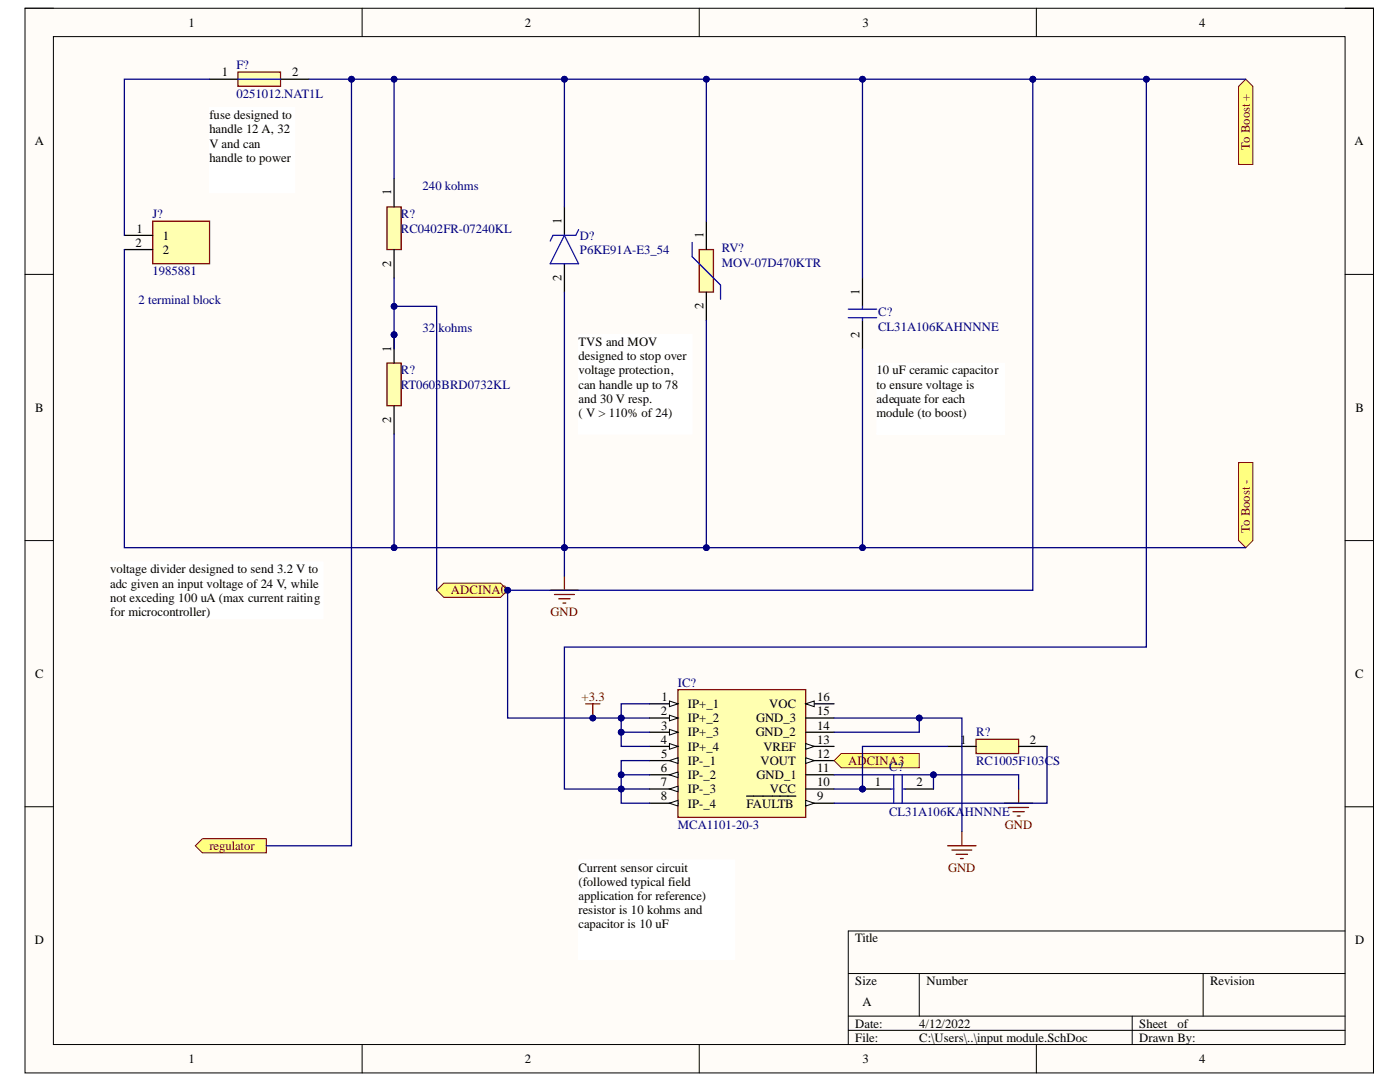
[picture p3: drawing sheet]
<svg xmlns="http://www.w3.org/2000/svg" width="279mm" height="216mm" viewBox="0 0 279 216" stroke-linecap="round" stroke-linejoin="round" font-family="sans-serif">
<path d="M5 1.6h269.1v212.5h-269.1z" fill-rule="evenodd" fill="#fffcf8"/>
<path d="M5 1.6h269.1v212.5h-269.1z" fill="none" stroke="#000" stroke-width=".2"/>
<path d="M10.7 7.3h257.7v201.1h-257.7z" fill-rule="evenodd" fill="#fffcf8"/>
<g fill="none" stroke="#000" stroke-width=".2">
<path d="M5 1.6h5.7M10.7 7.3h257.7v201.1h-257.7zM72.3 1.6v5.7M139.5 1.6v5.7M206.8 1.6v5.7M268.4 1.6h5.7v5.7M5 54.8h5.7M268.4 54.8h5.7M5 107.9h5.7M268.4 107.9h5.7M5 161h5.7M268.4 161h5.7"/>
<path d="M169.3 194.3h99.1M183.5 194.3v8.5M240.1 194.3v8.5M268.4 185.8h-99.1v22.6M72.3 208.4v5.7M139.5 208.4v5.7M169.3 202.8h99.1M169.3 205.6h99.1M206.8 208.4v5.7M226 202.8v5.6M274.1 208.4v5.7"/>
</g>
<path d="M87.1 117.8l1.5-1.4h11.3l1.4 1.4-1.4 1.4h-11.3z" fill-rule="evenodd" fill="#ffff80"/>
<path d="M87.1 117.8l1.5-1.4h11.3l1.4 1.4-1.4 1.4h-11.3z" fill="none" stroke="#800000" stroke-width=".2"/>
<circle cx="101.3" cy="117.8" r=".57" fill="#000080"/>
<circle cx="101.3" cy="117.8" r=".57" fill="none" stroke="#000080" stroke-width=".2"/>
<path d="M109.8 117.8h5.7M110.7 118.6h3.9M111.5 119.5h2.3M112.6 114.9v2.9M112.4 120.3h.5" fill="none" stroke="#800000" stroke-width=".25"/>
<path d="M39 168.8l1.4-1.5h12.7v2.9h-12.7z" fill-rule="evenodd" fill="#ffff80"/>
<path d="M39 168.8l1.4-1.5h12.7v2.9h-12.7z" fill="none" stroke="#800000" stroke-width=".2"/>
<path d="M135.3 137.6h25.5v25.5h-25.5z" fill-rule="evenodd" fill="#ffffb0"/>
<path d="M135.3 137.6h25.5v25.5h-25.5z" fill="none" stroke="#800000" stroke-width=".25"/>
<path d="M129.6 140.4h5.7" fill="none" stroke="#000" stroke-width=".25"/>
<path d="M133.6 139.9l1.7 .5-1.7 .6z" fill="#f8fcff"/>
<path d="M133.6 139.9l1.7 .5-1.7 .6z" fill="none" stroke="#000" stroke-width=".2"/>
<path d="M129.6 143.3h5.7" fill="none" stroke="#000" stroke-width=".25"/>
<path d="M133.6 142.7l1.7 .6-1.7 .5z" fill="#f8fcff"/>
<path d="M133.6 142.7l1.7 .6-1.7 .5z" fill="none" stroke="#000" stroke-width=".2"/>
<path d="M129.6 146.1h5.7" fill="none" stroke="#000" stroke-width=".25"/>
<path d="M133.6 145.5l1.7 .6-1.7 .6z" fill="#f8fcff"/>
<path d="M133.6 145.5l1.7 .6-1.7 .6z" fill="none" stroke="#000" stroke-width=".2"/>
<path d="M129.6 148.9h5.7" fill="none" stroke="#000" stroke-width=".25"/>
<path d="M133.6 148.4l1.7 .5-1.7 .6z" fill="#f8fcff"/>
<path d="M133.6 148.4l1.7 .5-1.7 .6z" fill="none" stroke="#000" stroke-width=".2"/>
<path d="M129.6 151.8h5.7" fill="none" stroke="#000" stroke-width=".25"/>
<path d="M133.6 151.8l1.7-.6v1.1z" fill="#f8fcff"/>
<path d="M133.6 151.8l1.7-.6v1.1z" fill="none" stroke="#000" stroke-width=".2"/>
<path d="M129.6 154.6h5.7" fill="none" stroke="#000" stroke-width=".25"/>
<path d="M133.6 154.6l1.7-.6v1.2z" fill="#f8fcff"/>
<path d="M133.6 154.6l1.7-.6v1.2z" fill="none" stroke="#000" stroke-width=".2"/>
<path d="M129.6 157.4h5.7" fill="none" stroke="#000" stroke-width=".25"/>
<path d="M133.6 157.4l1.7-.5v1.1z" fill="#f8fcff"/>
<path d="M133.6 157.4l1.7-.5v1.1z" fill="none" stroke="#000" stroke-width=".2"/>
<path d="M129.6 160.3h5.7" fill="none" stroke="#000" stroke-width=".25"/>
<path d="M133.6 160.3l1.7-.6v1.1z" fill="#f8fcff"/>
<path d="M133.6 160.3l1.7-.6v1.1z" fill="none" stroke="#000" stroke-width=".2"/>
<path d="M160.8 140.4h5.7" fill="none" stroke="#000" stroke-width=".25"/>
<path d="M160.8 140.4l1.7-.5v1.1z" fill="#f8fcff"/>
<path d="M160.8 140.4l1.7-.5v1.1z" fill="none" stroke="#000" stroke-width=".2"/>
<path d="M160.8 143.3h5.7M160.8 146.1h5.7M160.8 148.9h5.7" fill="none" stroke="#000" stroke-width=".25"/>
<path d="M160.8 148.4l1.7 .5-1.7 .6z" fill="#f8fcff"/>
<path d="M160.8 148.4l1.7 .5-1.7 .6z" fill="none" stroke="#000" stroke-width=".2"/>
<path d="M160.8 151.8h5.7" fill="none" stroke="#000" stroke-width=".25"/>
<path d="M160.8 151.2l1.7 .6-1.7 .5z" fill="#f8fcff"/>
<path d="M160.8 151.2l1.7 .6-1.7 .5z" fill="none" stroke="#000" stroke-width=".2"/>
<path d="M160.8 154.6h5.7M160.8 157.4h5.7M160.8 160.3h5.7" fill="none" stroke="#000" stroke-width=".25"/>
<path d="M160.8 159.7l1.7 .6-1.7 .5z" fill="#f8fcff"/>
<path d="M160.8 159.7l1.7 .6-1.7 .5z" fill="none" stroke="#000" stroke-width=".2"/>
<path d="M149 158.9h9.8" fill="none" stroke="#000" stroke-width=".25"/>
<path d="M247.2 17.2l1.4-1.4 1.4 1.4v15.6h-2.8z" fill-rule="evenodd" fill="#ffff80"/>
<path d="M247.2 17.2l1.4-1.4 1.4 1.4v15.6h-2.8z" fill="none" stroke="#800000" stroke-width=".2"/>
<path d="M247.2 92.3h2.8v15.6l-1.4 1.4-1.4-1.4z" fill-rule="evenodd" fill="#ffff80"/>
<path d="M247.2 92.3h2.8v15.6l-1.4 1.4-1.4-1.4z" fill="none" stroke="#800000" stroke-width=".2"/>
<path d="M47.5 14.4h8.5v2.8h-8.5z" fill-rule="evenodd" fill="#ffffb0"/>
<path d="M47.5 14.4h8.5v2.8h-8.5z" fill="none" stroke="#800000" stroke-width=".25"/>
<path d="M41.8 15.8h5.7M56 15.8h5.6" fill="none" stroke="#000" stroke-width=".25"/>
<path d="M47.5 15.8h8.5" fill="none" stroke="#00f" stroke-width=".25"/>
<path d="M41.8 21.5h17v17h-17z" fill-rule="evenodd" fill="#fff"/>
<path d="M41.8 21.5h17v17h-17z" fill="none" stroke="#fff" stroke-width=".2"/>
<path d="M30.5 44.1h11.3v8.5h-11.3z" fill-rule="evenodd" fill="#ffffb0"/>
<path d="M30.5 44.1h11.3v8.5h-11.3zM189.1 168.8h5.7M190 169.6h3.9M190.8 170.5h2.3M191.7 171.3h.5M192 165.9v2.9" fill="none" stroke="#800000" stroke-width=".25"/>
<path d="M24.8 47h5.7M24.8 49.8h5.7" fill="none" stroke="#000" stroke-width=".25"/>
<path d="M77.2 41.3h2.9v8.5h-2.9z" fill-rule="evenodd" fill="#ffffb0"/>
<path d="M77.2 41.3h2.9v8.5h-2.9z" fill="none" stroke="#800000" stroke-width=".25"/>
<path d="M78.6 35.6v5.7M78.6 49.8v5.7" fill="none" stroke="#000" stroke-width=".25"/>
<path d="M77.2 72.5h2.9v8.5h-2.9z" fill-rule="evenodd" fill="#ffffb0"/>
<path d="M77.2 72.5h2.9v8.5h-2.9z" fill="none" stroke="#800000" stroke-width=".25"/>
<path d="M78.6 81v5.6" fill="none" stroke="#000" stroke-width=".25"/>
<path d="M22 112.1h42.5v11.3h-42.5z" fill-rule="evenodd" fill="#fff"/>
<path d="M22 112.1h42.5v11.3h-42.5z" fill="none" stroke="#fff" stroke-width=".2"/>
<path d="M112.6 41.3v5.7M112.6 52.6v5.7" fill="none" stroke="#000" stroke-width=".25"/>
<path d="M112.6 47l2.9 5.6h-5.7zM115.5 45.8l-.6 1.2h-4.5l-.6 1.1" fill="none" stroke="#00f" stroke-width=".25"/>
<path d="M139.5 49.8h2.9v8.5h-2.9z" fill-rule="evenodd" fill="#ffffb0"/>
<path d="M139.5 49.8h2.9v8.5h-2.9z" fill="none" stroke="#800000" stroke-width=".25"/>
<path d="M141 44.1v5.7M141 58.3v5.7" fill="none" stroke="#000" stroke-width=".25"/>
<path d="M138.1 48.4v2.8l5.7 5.7v2.8" fill="none" stroke="#00f" stroke-width=".25"/>
<path d="M115.5 66.8h22.6v19.8h-22.6z" fill-rule="evenodd" fill="#fff"/>
<path d="M115.5 66.8h22.6v19.8h-22.6z" fill="none" stroke="#fff" stroke-width=".2"/>
<path d="M172.1 55.5v5.6M172.1 64v5.6" fill="none" stroke="#000" stroke-width=".25"/>
<path d="M169.3 61.7h5.7M169.3 63.4h5.7M172.1 61.1v.6M172.1 63.4v.6" fill="none" stroke="#00f" stroke-width=".25"/>
<path d="M175 72.5h25.5v14.1h-25.5z" fill-rule="evenodd" fill="#fff"/>
<path d="M175 72.5h25.5v14.1h-25.5z" fill="none" stroke="#fff" stroke-width=".2"/>
<path d="M166.5 151.8l1.4-1.4h15.6v2.8h-15.6z" fill-rule="evenodd" fill="#ffff80"/>
<path d="M166.5 151.8l1.4-1.4h15.6v2.8h-15.6z" fill="none" stroke="#800000" stroke-width=".2"/>
<path d="M172.1 157.4h5.7M180.6 157.4h5.7" fill="none" stroke="#000" stroke-width=".25"/>
<path d="M177.8 157.4h.6M178.4 154.6v5.7M180.1 154.6v5.7M180.1 157.4h.5" fill="none" stroke="#00f" stroke-width=".25"/>
<path d="M203.3 157.4v2.9M200.5 160.3h5.6M201.3 161.1h4M202.2 162h2.2M203 162.8h.6" fill="none" stroke="#800000" stroke-width=".25"/>
<path d="M194.8 147.5h8.5v2.9h-8.5z" fill-rule="evenodd" fill="#ffffb0"/>
<path d="M194.8 147.5h8.5v2.9h-8.5z" fill="none" stroke="#800000" stroke-width=".25"/>
<path d="M189.1 148.9h5.7M203.3 148.9h5.7" fill="none" stroke="#000" stroke-width=".25"/>
<path d="M141 15.8v28.3" fill="none" stroke="#000080" stroke-width=".25"/>
<circle cx="141" cy="15.8" r=".57" fill="#000080"/>
<circle cx="141" cy="15.8" r=".57" fill="none" stroke="#000080" stroke-width=".2"/>
<path d="M112.6 109.3v5.6" fill="none" stroke="#000080" stroke-width=".25"/>
<circle cx="112.6" cy="109.3" r=".57" fill="#000080"/>
<circle cx="112.6" cy="109.3" r=".57" fill="none" stroke="#000080" stroke-width=".2"/>
<path d="M78.6 15.8h34" fill="none" stroke="#000080" stroke-width=".25"/>
<circle cx="78.6" cy="15.8" r=".57" fill="#000080"/>
<circle cx="78.6" cy="15.8" r=".57" fill="none" stroke="#000080" stroke-width=".2"/>
<circle cx="112.6" cy="15.8" r=".57" fill="#000080"/>
<circle cx="112.6" cy="15.8" r=".57" fill="none" stroke="#000080" stroke-width=".2"/>
<path d="M78.6 61.1h8.5v56.7" fill="none" stroke="#000080" stroke-width=".25"/>
<circle cx="78.6" cy="61.1" r=".57" fill="#000080"/>
<circle cx="78.6" cy="61.1" r=".57" fill="none" stroke="#000080" stroke-width=".2"/>
<path d="M61.6 15.8h17v19.8" fill="none" stroke="#000080" stroke-width=".25"/>
<circle cx="78.6" cy="15.8" r=".57" fill="#000080"/>
<circle cx="78.6" cy="15.8" r=".57" fill="none" stroke="#000080" stroke-width=".2"/>
<circle cx="70.1" cy="15.8" r=".57" fill="#000080"/>
<circle cx="70.1" cy="15.8" r=".57" fill="none" stroke="#000080" stroke-width=".2"/>
<path d="M78.6 55.5v14.1" fill="none" stroke="#000080" stroke-width=".25"/>
<circle cx="78.6" cy="61.1" r=".57" fill="#000080"/>
<circle cx="78.6" cy="61.1" r=".57" fill="none" stroke="#000080" stroke-width=".2"/>
<path d="M112.6 109.3h136" fill="none" stroke="#000080" stroke-width=".25"/>
<circle cx="112.6" cy="109.3" r=".57" fill="#000080"/>
<circle cx="112.6" cy="109.3" r=".57" fill="none" stroke="#000080" stroke-width=".2"/>
<circle cx="141" cy="109.3" r=".57" fill="#000080"/>
<circle cx="141" cy="109.3" r=".57" fill="none" stroke="#000080" stroke-width=".2"/>
<circle cx="172.1" cy="109.3" r=".57" fill="#000080"/>
<circle cx="172.1" cy="109.3" r=".57" fill="none" stroke="#000080" stroke-width=".2"/>
<path d="M41.8 15.8h-17v31.2M24.8 49.8v59.5h87.8v-51" fill="none" stroke="#000080" stroke-width=".25"/>
<circle cx="78.6" cy="109.3" r=".57" fill="#000080"/>
<circle cx="78.6" cy="109.3" r=".57" fill="none" stroke="#000080" stroke-width=".2"/>
<circle cx="112.6" cy="109.3" r=".57" fill="#000080"/>
<circle cx="112.6" cy="109.3" r=".57" fill="none" stroke="#000080" stroke-width=".2"/>
<path d="M141 64v45.3" fill="none" stroke="#000080" stroke-width=".25"/>
<circle cx="141" cy="109.3" r=".57" fill="#000080"/>
<circle cx="141" cy="109.3" r=".57" fill="none" stroke="#000080" stroke-width=".2"/>
<path d="M166.5 143.3h17v2.8h-17" fill="none" stroke="#000080" stroke-width=".25"/>
<circle cx="183.5" cy="143.3" r=".57" fill="#000080"/>
<circle cx="183.5" cy="143.3" r=".57" fill="none" stroke="#000080" stroke-width=".2"/>
<path d="M183.5 143.3h8.5v22.6" fill="none" stroke="#000080" stroke-width=".25"/>
<circle cx="183.5" cy="143.3" r=".57" fill="#000080"/>
<circle cx="183.5" cy="143.3" r=".57" fill="none" stroke="#000080" stroke-width=".2"/>
<path d="M78.6 86.6v22.7" fill="none" stroke="#000080" stroke-width=".25"/>
<circle cx="78.6" cy="109.3" r=".57" fill="#000080"/>
<circle cx="78.6" cy="109.3" r=".57" fill="none" stroke="#000080" stroke-width=".2"/>
<path d="M70.1 15.8v153h-17" fill="none" stroke="#000080" stroke-width=".25"/>
<circle cx="70.1" cy="15.8" r=".57" fill="#000080"/>
<circle cx="70.1" cy="15.8" r=".57" fill="none" stroke="#000080" stroke-width=".2"/>
<path d="M129.6 140.4h-5.6v2.9h5.6" fill="none" stroke="#000080" stroke-width=".25"/>
<circle cx="124" cy="143.3" r=".57" fill="#000080"/>
<circle cx="124" cy="143.3" r=".57" fill="none" stroke="#000080" stroke-width=".2"/>
<path d="M124 143.3v2.8h5.6" fill="none" stroke="#000080" stroke-width=".25"/>
<circle cx="124" cy="143.3" r=".57" fill="#000080"/>
<circle cx="124" cy="143.3" r=".57" fill="none" stroke="#000080" stroke-width=".2"/>
<circle cx="124" cy="146.1" r=".57" fill="#000080"/>
<circle cx="124" cy="146.1" r=".57" fill="none" stroke="#000080" stroke-width=".2"/>
<path d="M124 146.1v2.8h5.6" fill="none" stroke="#000080" stroke-width=".25"/>
<circle cx="124" cy="146.1" r=".57" fill="#000080"/>
<circle cx="124" cy="146.1" r=".57" fill="none" stroke="#000080" stroke-width=".2"/>
<path d="M129.6 151.8h-5.6v2.8h5.6" fill="none" stroke="#000080" stroke-width=".25"/>
<circle cx="124" cy="154.6" r=".57" fill="#000080"/>
<circle cx="124" cy="154.6" r=".57" fill="none" stroke="#000080" stroke-width=".2"/>
<path d="M124 154.6v2.8h5.6" fill="none" stroke="#000080" stroke-width=".25"/>
<circle cx="124" cy="154.6" r=".57" fill="#000080"/>
<circle cx="124" cy="154.6" r=".57" fill="none" stroke="#000080" stroke-width=".2"/>
<circle cx="124" cy="157.4" r=".57" fill="#000080"/>
<circle cx="124" cy="157.4" r=".57" fill="none" stroke="#000080" stroke-width=".2"/>
<path d="M124 157.4v2.9h5.6" fill="none" stroke="#000080" stroke-width=".25"/>
<circle cx="124" cy="157.4" r=".57" fill="#000080"/>
<circle cx="124" cy="157.4" r=".57" fill="none" stroke="#000080" stroke-width=".2"/>
<path d="M206.1 15.8v102h-104.8v25.5h22.7" fill="none" stroke="#000080" stroke-width=".25"/>
<circle cx="206.1" cy="15.8" r=".57" fill="#000080"/>
<circle cx="206.1" cy="15.8" r=".57" fill="none" stroke="#000080" stroke-width=".2"/>
<circle cx="101.3" cy="117.8" r=".57" fill="#000080"/>
<circle cx="101.3" cy="117.8" r=".57" fill="none" stroke="#000080" stroke-width=".2"/>
<circle cx="118.3" cy="143.3" r=".57" fill="#000080"/>
<circle cx="118.3" cy="143.3" r=".57" fill="none" stroke="#000080" stroke-width=".2"/>
<circle cx="124" cy="143.3" r=".57" fill="#000080"/>
<circle cx="124" cy="143.3" r=".57" fill="none" stroke="#000080" stroke-width=".2"/>
<path d="M228.8 15.8v113.3h-116.2v28.3h11.4" fill="none" stroke="#000080" stroke-width=".25"/>
<circle cx="228.8" cy="15.8" r=".57" fill="#000080"/>
<circle cx="228.8" cy="15.8" r=".57" fill="none" stroke="#000080" stroke-width=".2"/>
<circle cx="124" cy="157.4" r=".57" fill="#000080"/>
<circle cx="124" cy="157.4" r=".57" fill="none" stroke="#000080" stroke-width=".2"/>
<path d="M206.1 15.8h42.5" fill="none" stroke="#000080" stroke-width=".25"/>
<circle cx="206.1" cy="15.8" r=".57" fill="#000080"/>
<circle cx="206.1" cy="15.8" r=".57" fill="none" stroke="#000080" stroke-width=".2"/>
<circle cx="228.8" cy="15.8" r=".57" fill="#000080"/>
<circle cx="228.8" cy="15.8" r=".57" fill="none" stroke="#000080" stroke-width=".2"/>
<path d="M172.1 15.8v39.7" fill="none" stroke="#000080" stroke-width=".25"/>
<circle cx="172.1" cy="15.8" r=".57" fill="#000080"/>
<circle cx="172.1" cy="15.8" r=".57" fill="none" stroke="#000080" stroke-width=".2"/>
<path d="M172.1 69.6v39.7" fill="none" stroke="#000080" stroke-width=".25"/>
<circle cx="172.1" cy="109.3" r=".57" fill="#000080"/>
<circle cx="172.1" cy="109.3" r=".57" fill="none" stroke="#000080" stroke-width=".2"/>
<path d="M166.5 154.6h19.8v2.8" fill="none" stroke="#000080" stroke-width=".25"/>
<circle cx="186.3" cy="154.6" r=".57" fill="#000080"/>
<circle cx="186.3" cy="154.6" r=".57" fill="none" stroke="#000080" stroke-width=".2"/>
<path d="M186.3 154.6h17v2.8" fill="none" stroke="#000080" stroke-width=".25"/>
<circle cx="186.3" cy="154.6" r=".57" fill="#000080"/>
<circle cx="186.3" cy="154.6" r=".57" fill="none" stroke="#000080" stroke-width=".2"/>
<path d="M206.1 15.8h-93.5v25.5" fill="none" stroke="#000080" stroke-width=".25"/>
<circle cx="112.6" cy="15.8" r=".57" fill="#000080"/>
<circle cx="112.6" cy="15.8" r=".57" fill="none" stroke="#000080" stroke-width=".2"/>
<circle cx="141" cy="15.8" r=".57" fill="#000080"/>
<circle cx="141" cy="15.8" r=".57" fill="none" stroke="#000080" stroke-width=".2"/>
<circle cx="172.1" cy="15.8" r=".57" fill="#000080"/>
<circle cx="172.1" cy="15.8" r=".57" fill="none" stroke="#000080" stroke-width=".2"/>
<circle cx="206.1" cy="15.8" r=".57" fill="#000080"/>
<circle cx="206.1" cy="15.8" r=".57" fill="none" stroke="#000080" stroke-width=".2"/>
<path d="M189.1 148.9h-17v8.5h-5.6M209 148.9v11.4h-42.5" fill="none" stroke="#000080" stroke-width=".25"/>
<path d="M115.5 171.6h31.1v19.8h-31.1z" fill-rule="evenodd" fill="#fff"/>
<path d="M115.5 171.6h31.1v19.8h-31.1z" fill="none" stroke="#fff" stroke-width=".2"/>
<path d="M116.9 140.4h2.8M118.3 140.4v2.9" fill="none" stroke="#800000" stroke-width=".25"/>
<circle cx="118.3" cy="143.3" r=".57" fill="#000080"/>
<circle cx="118.3" cy="143.3" r=".57" fill="none" stroke="#000080" stroke-width=".2"/>
<text font-size="7.1" fill="#000080" x="78" y="70.9">PIR?01</text>
<g font-size="2.5">
<text x="37.6" y="5.3">1</text>
<text x="104.7" y="5.3">2</text>
<text x="172.1" y="5.3">3</text>
<text x="239.3" y="5.3">4</text>
<text x="44.2" y="15.2">1</text>
<text x="58.3" y="15.2">2</text>
<text x="41.8" y="23.8">fuse designed to</text>
<text x="6.9" y="29">A</text>
<text x="41.8" y="26.6">handle 12 A, 32</text>
<text x="41.8" y="29.4">V and can</text>
<text x="270.3" y="29">A</text>
<text x="41.8" y="32.2">handle to power</text>
<text x="78.1" y="39" transform="rotate(-90 78.1 39)">1</text>
<text x="27.2" y="46.4">1</text>
<text x="32.5" y="47.8">1</text>
<text x="112.1" y="44.7" transform="rotate(-90 112.1 44.7)">1</text>
<text x="140.4" y="47.5" transform="rotate(-90 140.4 47.5)">1</text>
<text x="27.1" y="49.2">2</text>
<text x="32.5" y="50.7">2</text>
<text x="78.1" y="53.2" transform="rotate(-90 78.1 53.2)">2</text>
<text x="112.1" y="56.1" transform="rotate(-90 112.1 56.1)">2</text>
<text x="171.5" y="58.9" transform="rotate(-90 171.5 58.9)">1</text>
<text x="140.4" y="61.8" transform="rotate(-90 140.4 61.8)">2</text>
<text x="78.1" y="70.2" transform="rotate(-90 78.1 70.2)">1</text>
<text x="115.5" y="69">TVS and MOV</text>
<text x="115.5" y="71.9">designed to stop over</text>
<text x="171.5" y="67.4" transform="rotate(-90 171.5 67.4)">2</text>
<text x="115.5" y="74.7">voltage protection,</text>
<text x="115.5" y="77.6">can handle up to 78</text>
<text x="174.9" y="74.7">10 uF ceramic capacitor</text>
<text x="174.9" y="77.6">t</text>
<text x="175.6" y="77.6">o ensure voltage is</text>
<text x="7" y="82.1">B</text>
<text x="115.5" y="80.4">and 30 V resp.</text>
<text x="115.5" y="83.2">( V &gt; 110% of 24)</text>
<text x="174.9" y="80.4">adequate for each</text>
<text x="174.9" y="83.2">module (to boost)</text>
<text x="270.5" y="82.1">B</text>
<text x="78.1" y="84.4" transform="rotate(-90 78.1 84.4)">2</text>
<text x="22" y="114.4">voltage divider designed to send 3.2 V to</text>
<text x="22" y="117.2">adc given an input voltage of 24 V, while</text>
<text x="22" y="120">not exceding 100 uA (max current raiting</text>
<text x="22" y="122.9">for microcontroller)</text>
<text x="7" y="135.3">C</text>
<text x="270.4" y="135.3">C</text>
<text x="131.9" y="142.7">2</text>
<text x="132" y="139.9">1</text>
<text x="137.3" y="141.3">IP+_1</text>
<text x="153.5" y="141.3">VOC</text>
<text x="163.1" y="139.9">16</text>
<text x="163.1" y="142.7">15</text>
<text x="131.9" y="148.4">4</text>
<text x="132" y="145.6">3</text>
<text x="137.3" y="144.1">IP+_2</text>
<text x="137.3" y="146.9">IP+_3</text>
<text x="137.3" y="149.8">IP+_4</text>
<text x="150.8" y="146.9">GND_2</text>
<text x="150.9" y="144.1">GND_3</text>
<text x="152.3" y="149.8">VREF</text>
<text x="163.1" y="145.6">14</text>
<text x="163.1" y="148.4">13</text>
<text x="191.6" y="148.4">1</text>
<text x="205.5" y="148.4">2</text>
<text x="131.9" y="154">6</text>
<text x="132" y="151.2">5</text>
<text x="137.3" y="152.6">IP-_1</text>
<text x="137.3" y="155.5">IP-_2</text>
<text x="151" y="155.5">GND_1</text>
<text x="151.8" y="152.6">VOUT</text>
<text x="163.1" y="151.2">12</text>
<text x="163.1" y="154">11</text>
<text x="131.9" y="156.9">7</text>
<text x="131.9" y="159.7">8</text>
<text x="137.3" y="158.3">IP-_3</text>
<text x="137.3" y="161.1">IP-_4</text>
<text x="149" y="161.1">FAULTB</text>
<text x="153.6" y="158.3">VCC</text>
<text x="163.1" y="156.9">10</text>
<text x="163.1" y="159.7">9</text>
<text x="174.6" y="156.9">1</text>
<text x="182.9" y="156.9">2</text>
<text x="115.5" y="173.9">Current sensor circuit</text>
<text x="115.5" y="176.7">(followed typical field</text>
<text x="115.5" y="179.5">application for reference)</text>
<text x="115.5" y="182.4">resistor is 10 kohms and</text>
<text x="115.5" y="185.2">capacitor is 10 uF</text>
<text x="6.9" y="188.4">D</text>
<text x="170.7" y="188">Title</text>
<text x="270.4" y="188.4">D</text>
<text x="170.7" y="196.5">Size</text>
<text x="184.9" y="196.5">Number</text>
<text x="241.5" y="196.5">Revision</text>
<text x="172.1" y="200.8">A</text>
<text x="170.7" y="205">Date:</text>
<text x="170.7" y="207.8">File:</text>
<text x="183.5" y="205">4/12/2022</text>
<text x="183.5" y="207.8">C:\Users\..\input module.SchDoc</text>
<text x="227.4" y="205">Sheet</text>
<text x="227.4" y="207.8">Drawn By:</text>
<text x="235" y="205">of</text>
<text x="37.6" y="212.1">1</text>
<text x="104.7" y="212.1">2</text>
<text x="172.1" y="212.1">3</text>
<text x="239.3" y="212.1">4</text>
</g>
<g font-size="2.5" fill="#000080">
<text x="47.2" y="13.8">F?</text>
<text x="47.2" y="19.5">0251012.NAT1L</text>
<text x="84.3" y="37.9">240 kohms</text>
<text x="30.5" y="43.6">J?</text>
<text x="80" y="43.6">R?</text>
<text x="80" y="46.4">RC0402FR-07240KL</text>
<text x="115.7" y="47.8">D?</text>
<text x="115.7" y="50.7">P6KE91A-E3_54</text>
<text x="144.1" y="50.3">RV?</text>
<text x="144.1" y="53.2">MOV-07D470KTR</text>
<text x="30.5" y="54.9">1985881</text>
<text x="27.7" y="60.6">2 terminal block</text>
<text x="175.3" y="63.1">C?</text>
<text x="175.3" y="66">CL31A106KAHNNNE</text>
<text x="84.3" y="66.2">32</text>
<text x="87.5" y="66.2">kohms</text>
<text x="80" y="74.7">R?</text>
<text x="80" y="77.6">RT0603BRD0732KL</text>
<text x="135.3" y="137">IC?</text>
<text x="194.8" y="146.9">R?</text>
<text x="177.5" y="153.8">C?</text>
<text x="194.8" y="152.6">RC1005F103CS</text>
<text x="135.3" y="165.4">MCA1101-20-3</text>
<text x="177.5" y="162.8">CL31A106KA</text>
<text x="192.6" y="162.8">HNNNE</text>
</g>
<g font-size="2.5" fill="#800000">
<text x="249.5" y="30" transform="rotate(-90 249.5 30)">To Boost +</text>
<text x="249.5" y="106.4" transform="rotate(-90 249.5 106.4)">To Boost -</text>
<text x="90" y="118.6">ADCINA0</text>
<text x="109.9" y="122.9">GND</text>
<text x="116.1" y="139.9">+3.3</text>
<text x="169.3" y="152.6">ADCINA3</text>
<text x="200.6" y="165.4">GND</text>
<text x="41.8" y="169.6">regulator</text>
<text x="189.2" y="173.9">GND</text>
</g>
<text font-size="1.1" fill="#000080" x="171.5" y="157.7">PIC?01</text>
</svg>
